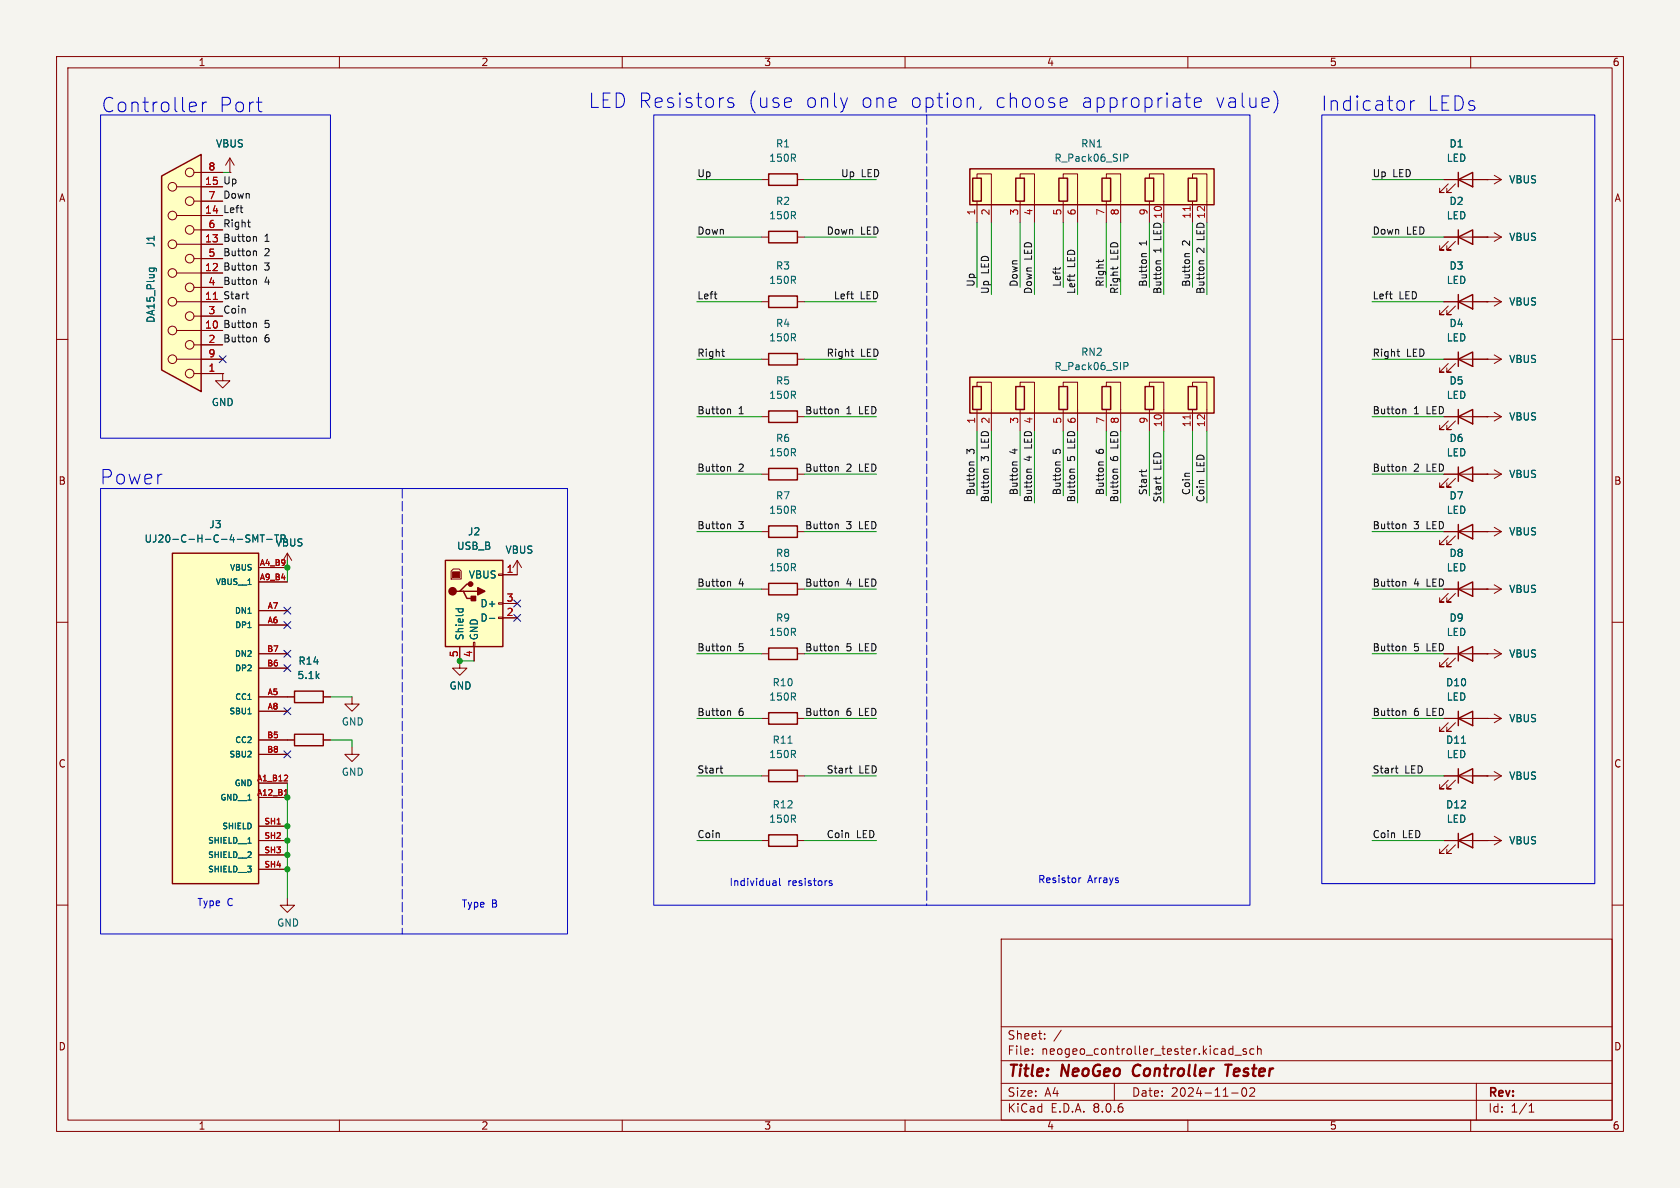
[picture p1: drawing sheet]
<svg xmlns="http://www.w3.org/2000/svg" width="297mm" height="210mm" viewBox="0 0 297 210" stroke-linecap="round" stroke-linejoin="round" font-family="sans-serif">
<path d="M0 0h297v210h-297z" fill="#f5f4ef" stroke="#f5f4ef" stroke-width=".18"/>
<g fill="none" stroke="#840000" stroke-width=".18">
<path d="M10 10h277v190h-277zM12 12h273v186h-273zM60 10v2M110 10v2M160 10v2M210 10v2M260 10v2M10 60h2M285 60h2M262.9 83.8h.1M262.9 83.8h2.5M264.2 83.1l1.2 .7"/>
<path d="M265.4 83.8l-1.2 .8M10 110h2M285 110h2M134.6 127h1.3M141 127h1.2M10 160h2M285 160h2M177 166h108v32h-108zM60 198v2M110 198v2M160 198v2M177 194.5h108"/>
<path d="M177 191.5h108M177 187.5h108M177 181.5h108M182.5 186.3v.1M182.5 185.5v.1M184.7 183.6v.1M184.7 182.8v.1M187.6 182.1l-1.3 2M197 191.5v3M210 198v2M217.5 185.4l.5 .1M217.7 193.2h1.2"/>
<path d="M218 184.9v1.5M218 186.3l-.5 .1M218.3 186.5h1.2M219.7 192.4l.2-.1a.81 .81 0 0 1 .6 .6 .81 .81 0 0 1-.3 .8l-.2 .1a.81 .81 0 0 1-.3-1.4zM220.3 185.5l-.3-.1-.3 .2 .1 .2 .5 .2v.3h-.6M221 192.4l.5-.1 .2 .1 .1 .3-.9 1.1h.9M221.7 185.5l-.5-.1-.2 .3v.4l.1 .2h.6M222.3 185.5l.2-.1 .4 .1 .1 .9M222.3 184.9v1.5M260 198v2M261 191.5v6.5M270.3 196.6h.9"/>
<path d="M270.3 195.5l.4-.4v1.5"/>
</g>
<path d="M200.6 188.5a1.27 1.27 0 0 0 0 1.6M216.6 188.2h1.1M217.2 188.2l-.3 2" fill="none" stroke="#840000" stroke-width=".4"/>
<path d="M135.9 126h5.1v2h-5.1z" fill="none" stroke="#840000" stroke-width=".25"/>
<path d="M171.4 66.7h43.2v6.3h-43.2z" fill="#ffffc2"/>
<path d="M171.4 66.7h43.2v6.3h-43.2zM172 68.3h1.5v4.1h-1.5zM179.6 68.3h1.5v4.1h-1.5zM187.2 68.3h1.5v4.1h-1.5zM194.8 68.3h1.5v4.1h-1.5zM202.4 68.3h1.6v4.1h-1.6zM210.1 68.3h1.5v4.1h-1.5z" fill="none" stroke="#840000" stroke-width=".25"/>
<path d="M172.7 68.3v-.7h2.6v8.6M172.7 72.4v3.8M180.3 68.3v-.7h2.6v8.6M180.3 72.4v3.8M188 68.3v-.7h2.5v8.6M188 72.4v3.8M195.6 68.3v-.7h2.5v8.6M195.6 72.4v3.8M203.2 68.3v-.7h2.5v8.6M203.2 72.4v3.8M210.8 68.3v-.7h2.6v8.6M210.8 72.4v3.8" fill="none" stroke="#840000" stroke-width=".18"/>
<path d="M210.4 73.3v.8" fill="none" stroke="#a90000" stroke-width=".18"/>
<path d="M198.7 64.1h.5l.2 .2-.1 .4h-.6" fill="none" stroke="#006464" stroke-width=".18"/>
<path d="M171.4 29.8h43.2v6.4h-43.2z" fill="#ffffc2"/>
<g fill="none" stroke="#840000" stroke-width=".25">
<path d="M135.9 30.7h5.1v2.1h-5.1zM171.4 29.8h43.2v6.4h-43.2zM172 31.5h1.5v4.1h-1.5zM179.6 31.5h1.5v4.1h-1.5zM187.2 31.5h1.5v4.1h-1.5zM194.8 31.5h1.5v4.1h-1.5zM202.4 31.5h1.6v4.1h-1.6zM210.1 31.5h1.5v4.1h-1.5zM135.9 40.9h5.1v2h-5.1zM135.9 52.3h5.1v2.1h-5.1zM135.9 62.5h5.1v2h-5.1zM135.9 72.6h5.1v2.1h-5.1z"/>
<path d="M135.9 93h5.1v2h-5.1zM135.9 82.8h5.1v2h-5.1zM135.9 103.1h5.1v2.1h-5.1zM135.9 114.6h5.1v2h-5.1z"/>
</g>
<g fill="none" stroke="#840000" stroke-width=".18">
<path d="M134.6 31.8h1.3M141 31.8h1.2M172.7 31.5v-.8h2.6v8.7M172.7 35.6v3.8M180.3 31.5v-.8h2.6v8.7M180.3 35.6v3.8M188 31.5v-.8h2.5v8.7M188 35.6v3.8M195.6 31.5v-.8h2.5v8.7M195.6 35.6v3.8M203.2 31.5v-.8h2.5v8.7M203.2 35.6v3.8"/>
<path d="M210.8 31.5v-.8h2.6v8.7M210.8 35.6v3.8M134.6 41.9h1.3M134.6 53.3h1.3M141 41.9h1.2M141 53.3h1.2M134.6 63.5h1.3M134.6 73.7h1.3M141 63.5h1.2M141 73.7h1.2M134.6 94h1.3M134.6 83.8h1.3"/>
<path d="M141 94h1.2M141 83.8h1.2M134.6 104.1h1.3M134.6 115.6h1.3M141 104.1h1.2M141 115.6h1.2"/>
</g>
<path d="M210.4 36.5v.7" fill="none" stroke="#a90000" stroke-width=".18"/>
<path d="M198.7 27.2h.5l.2 .3-.1 .4h-.6" fill="none" stroke="#006464" stroke-width=".18"/>
<path d="M28.6 31.1l7-3.8v41.9l-7-3.8z" fill="#ffffc2"/>
<g fill="none" stroke="#840000" stroke-width=".18">
<path d="M31.2 33h8.2M31.2 38.1h8.2M34.3 30.5h5.1M34.3 35.6h5.1M40.6 30.5h.1M40.6 27.9l.8 1.3M40.6 27.9v2.6M40.6 27.9l-.7 1.3M262.9 31.8h.1M262.9 31.8h2.5M264.2 31l1.2 .8M265.4 31.8l-1.2 .7"/>
<path d="M31.2 43.2h8.2M31.2 48.3h8.2M31.2 53.3h8.2M31.2 58.4h8.2M34.3 40.6h5.1M34.3 45.7h5.1M34.3 50.8h5.1M34.3 55.9h5.1M262.9 53.3h.1M262.9 53.3h2.5M264.2 52.6l1.2 .7M265.4 53.3l-1.2 .8"/>
<path d="M31.2 63.5h8.2M34.3 61h5.1M34.3 66h5.1M39.4 66v1.3h1.2l-1.2 1.3-1.3-1.3h1.3M39.4 66h.1M50.8 97.8l-.8 1.3M50.8 97.8v2.5M50.8 97.8l.8 1.3M91.4 99.1l-.7 1.2M91.4 99.1v2.5M91.4 99.1l.8 1.2M255.3 94h10.1"/>
<path d="M256 94.7l-1.5 1.6h.8h-.8v-.8M257.3 94.7l-1.5 1.6h.7h-.7v-.8M262.9 94h.1M264.2 93.2l1.2 .8M265.4 94l-1.2 .7M255.3 104.1h10.1M255.3 115.6h10.1M256 116.3l-1.5 1.6h.8h-.8v-.8M256 104.9l-1.5 1.5h.8h-.8v-.7M257.3 116.3l-1.5 1.6h.7h-.7v-.8M257.3 104.9l-1.5 1.5h.7h-.7v-.7M262.9 104.1h.1"/>
<path d="M262.9 115.6h.1M264.2 103.4l1.2 .7M264.2 114.8l1.2 .8M265.4 104.1l-1.2 .8M265.4 115.6l-1.2 .7M62.2 123.2v1.3h1.3l-1.3 1.2-1.2-1.2h1.2M134.6 137.2h1.3M141 137.2h1.2M255.3 127h10.1M255.3 137.2h10.1M256 127.8l-1.5 1.5h.8h-.8v-.8M256 137.9l-1.5 1.5h.8h-.8v-.7"/>
<path d="M257.3 127.8l-1.5 1.5h.7h-.7v-.8M257.3 137.9l-1.5 1.5h.7h-.7v-.7M262.9 127h.1M262.9 137.2h.1M264.2 126.2l1.2 .8M264.2 136.4l1.2 .8M265.4 127l-1.2 .8M265.4 137.2l-1.2 .7M134.6 148.6h1.3M141 148.6h1.2"/>
<circle cx="30.5" cy="38.1" r=".76"/>
<circle cx="30.5" cy="33" r=".76"/>
<circle cx="33.5" cy="35.6" r=".76"/>
<circle cx="33.5" cy="30.5" r=".76"/>
<circle cx="30.5" cy="53.3" r=".76"/>
<circle cx="30.5" cy="48.3" r=".76"/>
<circle cx="30.5" cy="43.2" r=".76"/>
<circle cx="30.5" cy="58.4" r=".76"/>
<circle cx="33.5" cy="50.8" r=".76"/>
<circle cx="33.5" cy="40.6" r=".76"/>
<circle cx="33.5" cy="45.7" r=".76"/>
<circle cx="33.5" cy="55.9" r=".76"/>
<circle cx="30.5" cy="63.5" r=".76"/>
<circle cx="33.5" cy="66" r=".76"/>
<circle cx="33.5" cy="61" r=".76"/>
</g>
<g fill="none" stroke="#840000" stroke-width=".25">
<path d="M28.6 31.1l7-3.8v41.9l-7-3.8zM257.8 94l2.5-1.3v2.6zM257.8 92.7v2.6M257.8 115.6l2.5-1.3v2.5zM257.8 104.1l2.5-1.2v2.5zM257.8 102.9v2.5M257.8 114.3v2.5M135.9 136.1h5.1v2.1h-5.1zM257.8 127l2.5-1.3v2.6zM257.8 137.2l2.5-1.3v2.5zM257.8 125.7v2.6M257.8 135.9v2.5"/>
<path d="M135.9 147.6h5.1v2h-5.1z"/>
</g>
<path d="M37.7 52.9h.7" fill="none" stroke="#a90000" stroke-width=".18"/>
<path d="M26.4 47.4h1l.2 .1 .1 .3M26.5 47.4l-.1 .4M27.2 47.4v.4M139.3 131.4h.7M258.4 131.4h.7" fill="none" stroke="#006464" stroke-width=".18"/>
<path d="M30.5 97.8h15.2v58.4h-15.2z" fill="#ffffc2"/>
<path d="M30.5 97.8h15.2v58.4h-15.2z" fill="none" stroke="#840000" stroke-width=".25"/>
<g fill="none" stroke="#840000" stroke-width=".18">
<path d="M45.7 100.3h5.1M45.7 110.5h5.1M45.7 108h5.1M45.7 102.9h5.1M45.7 118.1h5.1M45.7 115.6h5.1M81.3 116.8v1.3h1.2l-1.2 1.3-1.3-1.3h1.3M45.7 138.4h5.1M45.7 123.2h5.1M45.7 125.7h5.1M45.7 130.8h5.1M45.7 133.4h5.1"/>
<path d="M45.7 141h5.1M45.7 146.1h5.1M45.7 148.6h5.1M45.7 151.1h5.1M45.7 153.7h5.1"/>
</g>
<path d="M50.2 138h.6M50.8 137.1v.4M50.3 140.6h.5" fill="none" stroke="#a90000" stroke-width=".18"/>
<path d="M44.7 95.8v-1.2l.4 .9 .5-.9v1.2M46 94.6h.7M46.4 94.6v1.2M47.1 95.3h1M48.5 94.6h.8M48.9 94.6v1.2M50.4 95l-.1-.4h-.6v1.2M43.8 126.2h.6M43.8 149.1h.6" fill="none" stroke="#006464" stroke-width=".18"/>
<path d="M78.7 99.1h10.2v15.2h-10.2z" fill="#ffffc2"/>
<g fill="none" stroke="#840000" stroke-width=".25">
<path d="M257.8 31.8l2.5-1.3v2.5zM257.8 30.5v2.5M257.8 41.9l2.5-1.3v2.6zM257.8 53.3l2.5-1.2v2.5zM257.8 40.6v2.6M257.8 52.1v2.5M257.8 73.7l2.5-1.3v2.5zM257.8 63.5l2.5-1.3v2.6zM257.8 62.2v2.6M257.8 72.4v2.5M78.7 99.1h10.2v15.2h-10.2zM257.8 83.8l2.5-1.2v2.5z"/>
<path d="M257.8 82.6v2.5M81.3 104.5h.6l.6 1.3h1.3M81.9 104.5h2.6M83.2 103.3h-.7l-1.2 1.2h-.7M52.1 122.2h5v2h-5zM52.1 129.8h5v2h-5zM257.8 148.6l2.5-1.3v2.6zM257.8 147.3v2.6"/>
</g>
<g fill="#840000" stroke="#840000" stroke-width=".25">
<path d="M84.5 103.9l1.2 .6-1.2 .7z"/>
<path d="M83.3 105.4h.8v.8h-.8z"/>
<circle cx="80" cy="104.5" r=".63"/>
<circle cx="83.2" cy="103.3" r=".38"/>
</g>
<path d="M80 101.1h1.3v1h-1.3z" fill="#840000" stroke="#840000" stroke-width=".18"/>
<g fill="none" stroke="#840000" stroke-width=".18">
<path d="M35.6 38.1h3.8M35.6 33h3.8M35.6 35.6h3.8M35.6 30.5h3.8M40.6 30.5h.1M255.3 31.8h7.6M256 32.5l-1.5 1.5h.8h-.8v-.7M257.3 32.5l-1.5 1.5h.7h-.7v-.7M262.9 31.8h.1M35.6 53.3h3.8M35.6 58.4h3.8M35.6 48.3h3.8"/>
<path d="M35.6 43.2h3.8M35.6 55.9h3.8M35.6 50.8h3.8M35.6 45.7h3.8M35.6 40.6h3.8M255.3 41.9h10.1M255.3 53.3h7.6M256 42.7l-1.5 1.5h.8h-.8v-.8M256 54.1l-1.5 1.5h.8h-.8v-.7M257.3 42.7l-1.5 1.5h.7h-.7v-.8M257.3 54.1l-1.5 1.5h.7h-.7v-.7M262.9 41.9h.1"/>
<path d="M262.9 53.3h.1M264.2 41.1l1.2 .8M265.4 41.9l-1.2 .8M35.6 63.5h3.8M35.6 66h3.8M35.6 61h3.8M39.4 66h.1M255.3 63.5h10.1M255.3 73.7h10.1M256 74.4l-1.5 1.5h.8h-.8v-.7M256 64.3l-1.5 1.5h.8h-.8v-.8M257.3 74.4l-1.5 1.5h.7h-.7v-.7"/>
<path d="M257.3 64.3l-1.5 1.5h.7h-.7v-.8M262.9 63.5h.1M262.9 73.7h.1M264.2 62.7l1.2 .8M264.2 72.9l1.2 .8M265.4 63.5l-1.2 .8M265.4 73.7l-1.2 .7M255.3 83.8h7.6M255.3 94h2.5M256 84.6l-1.5 1.5h.8h-.8v-.8M257.3 84.6l-1.5 1.5h.7h-.7v-.8M260.3 94h2.6"/>
<path d="M262.9 83.8h.1M262.9 94h.1M45.7 100.3h5.1M45.7 110.5h5.1M45.7 108h5.1M45.7 102.9h5.1M45.7 118.1h5.1M45.7 115.6h5.1M79.8 101l.3-.4h1.1l.3 .4v1.4h-1.7zM81.3 114.3v2.5M83.7 113.5h.2v.8h-.2zM83.8 114.3v2.5"/>
<path d="M88.1 109.1h.8v.2h-.8zM88.1 106.6h.8v.2h-.8zM88.1 101.5h.8v.2h-.8zM88.9 101.6h2.5M88.9 109.2h2.5M88.9 106.7h2.5M255.3 115.6h2.5M255.3 104.1h2.5M260.3 115.6h2.6M260.3 104.1h2.6M262.9 104.1h.1M262.9 115.6h.1"/>
<path d="M45.7 123.2h6.4M45.7 130.8h6.4M45.7 138.4h5.1M45.7 125.7h5.1M45.7 133.4h5.1M57.1 123.2h1.3M57.1 130.8h1.3M62.2 132.1v1.3h1.3l-1.3 1.2-1.2-1.2h1.2M255.3 127h2.5M255.3 137.2h2.5M260.3 127h2.6M260.3 137.2h2.6"/>
<path d="M262.9 127h.1M262.9 137.2h.1M45.7 148.6h5.1M45.7 141h5.1M45.7 146.1h5.1M45.7 151.1h5.1M45.7 153.7h5.1M50.8 158.8v1.2h1.3l-1.3 1.3-1.3-1.3h1.3M255.3 148.6h10.1M256 149.4l-1.5 1.5h.8h-.8v-.8M257.3 149.4l-1.5 1.5h.7h-.7v-.8M262.9 148.6h.1"/>
<path d="M264.2 147.8l1.2 .8M265.4 148.6l-1.2 .8"/>
</g>
<g fill="none" stroke="#006464" stroke-width=".18">
<path d="M26.4 47.4h1l.2 .1 .1 .3M26.5 47.4l-.1 .4M27.2 47.4v.4M44.7 95.8v-1.2l.4 .9 .5-.9v1.2M46 94.6h.7M46.4 94.6v1.2M47.1 95.3h1M48.5 94.6h.8M48.9 94.6v1.2M50.4 95l-.1-.4h-.6v1.2M80.6 107.6h1.3M81.1 107.6l-.1 .4"/>
<path d="M81.8 107.6l.1 .4M86.5 109.3h1M43.8 126.2h.6M258.4 131.4h.7M43.8 149.1h.6"/>
</g>
<g fill="none" stroke="#0f0f0f" stroke-width=".18">
<path d="M42.4 36.7h.5M42.8 37.6h.1M43.8 39.3h.4M43.5 52h.4M43.6 52.6l.3 .2M44 40.1h.2M45 49.4l.3 .2v.7M45 41.8l.3 .2v.7M45 44.4l.3 .1v.7M45 46.9l.3 .2v.6M45 57.1l.3 .1v.7M45 59.6l.3 .2v.6"/>
<path d="M126.3 52h.4M126.6 52.8h.1M150.4 52h.5M150.7 52.8h.2M186.6 47.3v.4M187.4 47.3v.1M189.1 48.5v.5M190 48.5v.1M194.2 45.9v.5M195.1 45.9l-.1 .3M196.8 47.2v.5M197.6 47.2l-.1 .2"/>
<path d="M202.7 44.8h-.7l-.2 .4M205.2 46.1h-.6l-.2 .4M210.3 44.8h-.7l-.1 .4M212.8 46.1h-.6l-.2 .4M245.6 52h.5M246 52.8h.1M127.6 62.1h.5M127.8 62.9l.3 .1M128.8 72.3l.4 .2v.6M147.8 72.3l.4 .2v.6M150.4 62.1h.5M150.7 62.9l.2 .1"/>
<path d="M247 62.1h.4M247.2 62.9l.2 .1M248.2 72.3l.3 .2v.6M128.8 82.5l.4 .1v.7M128.8 92.6l.4 .2v.7M147.8 82.5l.4 .1v.7M147.8 92.6l.4 .2v.7M172.2 81.7h-.7l-.1 .3M174.7 82.9h-.6l-.2 .4M179.8 81.7h-.6l-.2 .3M182.4 82.9h-.7l-.2 .4M187.4 81.7h-.6l-.2 .3"/>
<path d="M190 82.9h-.7l-.2 .4M195.1 81.7h-.7l-.2 .3M197.6 82.9h-.7l-.1 .4M201.8 83.1v.4M202.7 83.1l-.2 .3M204.4 84.3v.5M205.2 84.3l-.2 .3M248.2 82.5l.3 .1v.7M248.2 92.6l.3 .2v.7M128.8 114.2l.4 .2v.7M128.8 102.8l.4 .2v.6M147.8 114.2l.4 .2v.7"/>
<path d="M147.8 102.8l.4 .2v.6M248.2 114.2l.3 .2v.7M248.2 102.8l.3 .2v.6M127.3 135.8h.5M127.5 136.5l.3 .1M128.8 125.6l.4 .2v.7M147.8 125.6l.4 .2v.7M150.1 135.8h.5M150.3 136.5l.3 .1M246.7 135.8h.4M246.8 136.5l.3 .1M248.2 125.6l.3 .2v.7"/>
</g>
<g fill="none" stroke="#0000c2" stroke-width=".18">
<path d="M34.3 18.1l.3 .1 .1 .5-1.2 .2M34.6 19.6l-.3 .2M35.8 18.1v1.7M36.5 18.1a.65 .65 0 0 0-.7 .4M45.3 18.1h1M46.1 19.8h.2M129.6 17.4l-.6-.1-.3 .4 .1 .3 .8 .3 .1 .2-.1 .4-.2 .1-.7-.1M149.8 17.3l-.6 1.7M172 17.4l.1 .3v1.3M173.4 18.9l-.2 .5M187.8 17.3l.7 .1 .2 .5-1.3 .2M188.5 18.9l-.7 .1"/>
<path d="M209.5 17.3h.9M209.8 16.4v2.2l.1 .3 .5 .1M211.1 18.1l1.3-.2-.2-.5-.7-.1-.4 .4v.9l.2 .3 .2 .1 .7-.1M225.2 16.1a2.91 2.91 0 0 1 0 3.9M248.2 18l.1 .3v.7l-.1 .3M249.4 17.8v1.7M250.1 17.8a.65 .65 0 0 0-.7 .5M17.8 20.3h40.6v57.2h-40.6zM115.6 20.3h105.4v139.7h-105.4zM233.7 20.3h48.2v135.9h-48.2zM17.8 86.4h82.5v78.7h-82.5zM136.8 155.7h.2l.2 .2v.6"/>
<path d="M137.2 156.5h-.4M137.2 156l-.4 .1M137.8 155.3v1.1l.2 .1M147.1 155.8l-.3-.1-.2 .2v.2l.5 .1v.3h-.5M190.7 155.2v.8M191.1 155.2l-.4 .2"/>
</g>
<path d="M163.8 20.3v139.7M71.1 86.4v78.7" fill="none" stroke="#0000c2" stroke-width=".18" stroke-dasharray="1.7 .6"/>
<g fill="none" stroke="#009600" stroke-width=".18">
<path d="M39.4 30.5h1.2M123.2 31.8h11.4M142.2 31.8h12.7M172.7 39.4v11.4M175.3 39.4v12.7M180.3 39.4v11.4M182.9 39.4v12.7M188 39.4v11.4M190.5 39.4v12.7M195.6 39.4v11.4M198.1 39.4v12.7M203.2 39.4v11.4"/>
<path d="M205.7 39.4v12.7M210.8 39.4v11.4M213.4 39.4v12.7M242.6 31.8h12.7M123.2 41.9h11.4M123.2 53.3h11.4M142.2 41.9h12.7M142.2 53.3h12.7M242.6 41.9h12.7M242.6 53.3h12.7M123.2 63.5h11.4M123.2 73.7h11.4"/>
<path d="M142.2 63.5h12.7M142.2 73.7h12.7M172.7 76.2v11.4M175.3 76.2v12.7M180.3 76.2v11.4M182.9 76.2v12.7M188 76.2v11.4M190.5 76.2v12.7M195.6 76.2v11.4M198.1 76.2v12.7M203.2 76.2v11.4M205.7 76.2v12.7"/>
<path d="M210.8 76.2v11.4M213.4 76.2v12.7M242.6 63.5h12.7M242.6 73.7h12.7M50.8 99.1v3.8M123.2 94h11.4M123.2 83.8h11.4M142.2 94h12.7M142.2 83.8h12.7M242.6 94h12.7M242.6 83.8h12.7M81.3 116.8h2.5"/>
<path d="M123.2 104.1h11.4M123.2 115.6h11.4M142.2 104.1h12.7M142.2 115.6h12.7M242.6 104.1h12.7M242.6 115.6h12.7M50.8 138.4v20.4M58.4 123.2h3.8M58.4 130.8h3.8v1.3M123.2 137.2h11.4M123.2 127h11.4M142.2 137.2h12.7"/>
<path d="M142.2 127h12.7M242.6 137.2h12.7M242.6 127h12.7M123.2 148.6h11.4M142.2 148.6h12.7M242.6 148.6h12.7"/>
</g>
<g fill="none" stroke="#000084" stroke-width=".18">
<path d="M38.8 62.9l1.2 1.2M40 62.9l-1.2 1.2M50.2 107.3l1.2 1.3M50.2 109.9l1.2 1.2M50.2 115l1.2 1.2M50.2 117.5l1.2 1.2M51.4 107.3l-1.2 1.3M51.4 109.9l-1.2 1.2M51.4 115l-1.2 1.2M51.4 117.5l-1.2 1.2M90.8 108.6l1.2 1.2M90.8 106.1l1.2 1.2"/>
<path d="M92 108.6l-1.2 1.2M92 106.1l-1.2 1.2M50.2 132.7l1.2 1.3M50.2 125.1l1.2 1.2M51.4 132.7l-1.2 1.3M51.4 125.1l-1.2 1.2"/>
</g>
<path d="M37.7 52.9h.7M50.2 138h.6M50.8 137.1v.4M50.3 140.6h.5" fill="none" stroke="#a90000" stroke-width=".18"/>
<g fill="#009600" stroke="#009600" stroke-width=".18">
<circle cx="50.8" cy="151.1" r=".46"/>
<circle cx="50.8" cy="153.7" r=".46"/>
<circle cx="50.8" cy="148.6" r=".46"/>
<circle cx="50.8" cy="141" r=".46"/>
<circle cx="50.8" cy="146.1" r=".46"/>
<circle cx="81.3" cy="116.8" r=".46"/>
<circle cx="50.8" cy="100.3" r=".46"/>
</g>
<g font-size="3.5" fill="#0000c2">
<text x="17.8" y="20.1">Controller</text>
<text x="38.5" y="20.1">Port</text>
<text x="103.9" y="19.3">LED Resistors</text>
<text x="132" y="19.3">(use</text>
<text x="142.1" y="19.3">only</text>
<text x="151.8" y="19.3">one</text>
<text x="160.5" y="19.3">option,</text>
<text x="175.4" y="19.3">choose</text>
<text x="190.6" y="19.3">appropriate</text>
<text x="214.3" y="19.3">value)</text>
<text x="233.4" y="19.8">Indicator</text>
<text x="252.1" y="19.8">LEDs</text>
<text x="17.5" y="85.9">Power</text>
</g>
<g font-size="2.8" fill="#840000">
<text x="178" y="190.9">Title:</text>
<text x="187.7" y="190.9">NeoGeo</text>
<text x="201.1" y="190.9">Controller</text>
<text x="218.3" y="190.9">Tester</text>
</g>
<g font-size="2.1" fill="#840000">
<text x="178" y="184">Sheet:</text>
<text x="178" y="186.7">File:</text>
<text x="184.1" y="186.7">neogeo_controller_tester.kicad_sch</text>
<text x="178" y="196.9">KiCad</text>
<text x="178" y="194.1">Size:</text>
<text x="184.7" y="194.1">A4</text>
<text x="185.7" y="196.9">E.D.A.</text>
<text x="193.3" y="196.9">8.0.6</text>
<text x="200" y="194.1">Date:</text>
<text x="207" y="194.1">2024-11-02</text>
<text x="263" y="194.3">Rev:</text>
<text x="263" y="196.9">Id:</text>
<text x="267.1" y="196.9">1/1</text>
</g>
<g font-size="1.8" fill="#840000">
<text x="35" y="11.9">1</text>
<text x="85" y="11.9">2</text>
<text x="135" y="11.9">3</text>
<text x="185" y="11.9">4</text>
<text x="235" y="11.9">5</text>
<text x="285" y="11.9">6</text>
<text x="10.3" y="35.9">A</text>
<text x="285.3" y="35.9">A</text>
<text x="10.3" y="85.9">B</text>
<text x="285.3" y="85.9">B</text>
<text x="10.3" y="135.9">C</text>
<text x="285.3" y="135.9">C</text>
<text x="10.3" y="185.9">D</text>
<text x="285.3" y="185.9">D</text>
<text x="35" y="199.9">1</text>
<text x="85" y="199.9">2</text>
<text x="135" y="199.9">3</text>
<text x="185" y="199.9">4</text>
<text x="235" y="199.9">5</text>
<text x="285" y="199.9">6</text>
</g>
<g font-size="1.8" fill="#006464">
<text x="38.1" y="26.3">VBUS</text>
<text x="135.9" y="28.8">150R</text>
<text x="137.1" y="26.3">R1</text>
<text x="186.3" y="28.8">R_Pack06_SIP</text>
<text x="191" y="26.3">RN1</text>
<text x="255.7" y="28.8">LED</text>
<text x="256.2" y="26.3">D1</text>
<text x="266.7" y="32.6">VBUS</text>
<text x="135.9" y="39">150R</text>
<text x="137.1" y="36.4">R2</text>
<text x="255.7" y="39">LED</text>
<text x="256.2" y="36.4">D2</text>
<text x="27.5" y="43.8" transform="rotate(-90 27.5 43.8)">J1</text>
<text x="137.1" y="47.9">R3</text>
<text x="256.2" y="47.9">D3</text>
<text x="266.7" y="42.8">VBUS</text>
<text x="135.9" y="50.4">150R</text>
<text x="255.7" y="50.4">LED</text>
<text x="27.5" y="57.2" transform="rotate(-90 27.5 57.2)">DA15_Plug</text>
<text x="137.1" y="58">R4</text>
<text x="256.2" y="58">D4</text>
<text x="266.7" y="54.2">VBUS</text>
<text x="135.9" y="60.6">150R</text>
<text x="186.3" y="65.6">R_Pack06_SIP</text>
<text x="191" y="63.1">RN2</text>
<text x="255.7" y="60.6">LED</text>
<text x="266.7" y="64.4">VBUS</text>
<text x="37.3" y="72">GND</text>
<text x="135.9" y="70.7">150R</text>
<text x="137.1" y="68.2">R5</text>
<text x="255.7" y="70.7">LED</text>
<text x="256.2" y="68.2">D5</text>
<text x="266.7" y="74.5">VBUS</text>
<text x="135.9" y="80.9">150R</text>
<text x="137.1" y="78.3">R6</text>
<text x="255.7" y="80.9">LED</text>
<text x="256.2" y="78.3">D6</text>
<text x="137.1" y="88.5">R7</text>
<text x="256.2" y="88.5">D7</text>
<text x="266.7" y="84.7">VBUS</text>
<text x="36.9" y="93.6">J3</text>
<text x="82.6" y="94.8">J2</text>
<text x="135.9" y="91">150R</text>
<text x="255.7" y="91">LED</text>
<text x="266.7" y="94.8">VBUS</text>
<text x="25.4" y="96.1">UJ20-C-H-C-4-SMT-TR</text>
<text x="48.6" y="96.8">VBUS</text>
<text x="80.7" y="97.4">USB_B</text>
<text x="89.3" y="98.1">VBUS</text>
<text x="135.9" y="101.2">150R</text>
<text x="137.1" y="98.7">R8</text>
<text x="255.7" y="101.2">LED</text>
<text x="256.2" y="98.7">D8</text>
<text x="82.8" y="102.5">VBUS</text>
<text x="84.8" y="107.5">D+</text>
<text x="266.7" y="105">VBUS</text>
<text x="82.1" y="113.3" transform="rotate(-90 82.1 113.3)">Shield</text>
<text x="84.7" y="113.3" transform="rotate(-90 84.7 113.3)">GND</text>
<text x="84.8" y="110.1">D-</text>
<text x="135.9" y="112.6">150R</text>
<text x="137.1" y="110.1">R9</text>
<text x="255.7" y="112.6">LED</text>
<text x="256.2" y="110.1">D9</text>
<text x="52.7" y="117.7">R14</text>
<text x="266.7" y="116.4">VBUS</text>
<text x="52.5" y="120.2">5.1k</text>
<text x="79.4" y="122.1">GND</text>
<text x="135.9" y="124.1">150R</text>
<text x="136.5" y="121.5">R10</text>
<text x="255.5" y="121.5">D10</text>
<text x="255.7" y="124.1">LED</text>
<text x="60.3" y="128.4">GND</text>
<text x="136.5" y="131.7">R11</text>
<text x="255.5" y="131.7">D11</text>
<text x="266.7" y="127.9">VBUS</text>
<text x="60.3" y="137.3">GND</text>
<text x="135.9" y="134.2">150R</text>
<text x="255.7" y="134.2">LED</text>
<text x="136.5" y="143.1">R12</text>
<text x="255.5" y="143.1">D12</text>
<text x="266.7" y="138">VBUS</text>
<text x="135.9" y="145.6">150R</text>
<text x="255.7" y="145.6">LED</text>
<text x="266.7" y="149.5">VBUS</text>
<text x="48.9" y="164">GND</text>
</g>
<g font-size="1.8" fill="#a90000">
<text x="36.2" y="32.8">15</text>
<text x="36.8" y="35.3">7</text>
<text x="36.8" y="30.2">8</text>
<text x="36.2" y="37.8">14</text>
<text x="36.8" y="40.4">6</text>
<text x="172.5" y="38.2" transform="rotate(-90 172.5 38.2)">1</text>
<text x="175" y="38.2" transform="rotate(-90 175 38.2)">2</text>
<text x="180.1" y="38.2" transform="rotate(-90 180.1 38.2)">3</text>
<text x="182.6" y="38.2" transform="rotate(-90 182.6 38.2)">4</text>
<text x="187.7" y="38.2" transform="rotate(-90 187.7 38.2)">5</text>
<text x="190.2" y="38.2" transform="rotate(-90 190.2 38.2)">6</text>
<text x="195.3" y="38.2" transform="rotate(-90 195.3 38.2)">7</text>
<text x="197.9" y="38.2" transform="rotate(-90 197.9 38.2)">8</text>
<text x="202.9" y="38.2" transform="rotate(-90 202.9 38.2)">9</text>
<text x="210.6" y="38.8" transform="rotate(-90 210.6 38.8)">11</text>
<text x="36.2" y="42.9">13</text>
<text x="36.8" y="45.5">5</text>
<text x="36.2" y="53.1">11</text>
<text x="36.2" y="48">12</text>
<text x="36.8" y="50.5">4</text>
<text x="36.2" y="58.2">10</text>
<text x="36.8" y="55.6">3</text>
<text x="36.8" y="65.8">1</text>
<text x="36.8" y="60.7">2</text>
<text x="36.8" y="63.2">9</text>
<text x="172.5" y="75" transform="rotate(-90 172.5 75)">1</text>
<text x="180.1" y="75" transform="rotate(-90 180.1 75)">3</text>
<text x="187.7" y="75" transform="rotate(-90 187.7 75)">5</text>
<text x="195.3" y="75" transform="rotate(-90 195.3 75)">7</text>
<text x="202.9" y="75" transform="rotate(-90 202.9 75)">9</text>
<text x="205.5" y="75.6" transform="rotate(-90 205.5 75.6)">10</text>
<text x="210.6" y="75.6" transform="rotate(-90 210.6 75.6)">11</text>
<text x="213.1" y="75.6" transform="rotate(-90 213.1 75.6)">12</text>
<text x="89.5" y="101.3">1</text>
<text x="89.5" y="106.4">3</text>
<text x="89.5" y="109">2</text>
<text x="81" y="116.3" transform="rotate(-90 81 116.3)">5</text>
<text x="83.6" y="116.3" transform="rotate(-90 83.6 116.3)">4</text>
</g>
<g font-size="1.8" fill="#0f0f0f">
<text x="39.4" y="35.2">Down</text>
<text x="39.4" y="32.7">Up</text>
<text x="123.2" y="31.4">Up</text>
<text x="148.6" y="31.4">Up</text>
<text x="152.2" y="31.4">LED</text>
<text x="242.6" y="31.4">Up</text>
<text x="246.2" y="31.4">LED</text>
<text x="39.4" y="40.3">Right</text>
<text x="39.4" y="37.8">Left</text>
<text x="123.2" y="41.6">Down</text>
<text x="146" y="41.6">Down</text>
<text x="152.1" y="41.6">LED</text>
<text x="242.6" y="41.6">Down</text>
<text x="248.6" y="41.6">LED</text>
<text x="39.4" y="45.4">Button</text>
<text x="39.4" y="42.8">Button</text>
<text x="39.4" y="47.9">Button</text>
<text x="46.7" y="45.4">2</text>
<text x="46.7" y="42.8">1</text>
<text x="46.7" y="47.9">3</text>
<text x="182.5" y="46" transform="rotate(-90 182.5 46)">LED</text>
<text x="190.2" y="47.3" transform="rotate(-90 190.2 47.3)">LED</text>
<text x="197.8" y="46" transform="rotate(-90 197.8 46)">LED</text>
<text x="202.9" y="43.5" transform="rotate(-90 202.9 43.5)">1</text>
<text x="205.4" y="44.7" transform="rotate(-90 205.4 44.7)">1</text>
<text x="205.4" y="42.4" transform="rotate(-90 205.4 42.4)">LED10</text>
<text x="210.5" y="43.5" transform="rotate(-90 210.5 43.5)">2</text>
<text x="213" y="44.7" transform="rotate(-90 213 44.7)">2</text>
<text x="213" y="42.4" transform="rotate(-90 213 42.4)">LED12</text>
<text x="39.4" y="50.5">Button</text>
<text x="39.4" y="53">Start</text>
<text x="46.7" y="50.5">4</text>
<text x="123.2" y="53">Left</text>
<text x="147.3" y="53">Left</text>
<text x="152.1" y="53">LED</text>
<text x="172.4" y="50.8" transform="rotate(-90 172.4 50.8)">Up</text>
<text x="174.9" y="52.1" transform="rotate(-90 174.9 52.1)">Up</text>
<text x="174.9" y="48.4" transform="rotate(-90 174.9 48.4)">LED</text>
<text x="180" y="50.8" transform="rotate(-90 180 50.8)">Down</text>
<text x="182.5" y="52.1" transform="rotate(-90 182.5 52.1)">Down</text>
<text x="187.6" y="50.8" transform="rotate(-90 187.6 50.8)">Left</text>
<text x="190.2" y="52.1" transform="rotate(-90 190.2 52.1)">Left</text>
<text x="195.2" y="50.8" transform="rotate(-90 195.2 50.8)">Right</text>
<text x="197.8" y="52.1" transform="rotate(-90 197.8 52.1)">Right</text>
<text x="202.9" y="50.8" transform="rotate(-90 202.9 50.8)">Button</text>
<text x="205.4" y="52.1" transform="rotate(-90 205.4 52.1)">Button</text>
<text x="210.5" y="50.8" transform="rotate(-90 210.5 50.8)">Button</text>
<text x="213" y="52.1" transform="rotate(-90 213 52.1)">Button</text>
<text x="242.6" y="53">Left</text>
<text x="247.3" y="53">LED</text>
<text x="39.4" y="58.1">Button</text>
<text x="39.4" y="55.5">Coin</text>
<text x="46.7" y="58.1">5</text>
<text x="39.4" y="60.6">Button</text>
<text x="46.7" y="60.6">6</text>
<text x="123.2" y="63.2">Right</text>
<text x="146" y="63.2">Right</text>
<text x="152.1" y="63.2">LED</text>
<text x="242.6" y="63.2">Right</text>
<text x="248.6" y="63.2">LED</text>
<text x="123.2" y="73.3">Button</text>
<text x="130.5" y="73.3">1</text>
<text x="142.2" y="73.3">Button</text>
<text x="149.6" y="73.3">1</text>
<text x="152" y="73.3">LED</text>
<text x="242.6" y="73.3">Button</text>
<text x="249.9" y="73.3">1</text>
<text x="252.3" y="73.3">LED</text>
<text x="123.2" y="83.5">Button</text>
<text x="130.5" y="83.5">2</text>
<text x="142.2" y="83.5">Button</text>
<text x="149.6" y="83.5">2</text>
<text x="152" y="83.5">LED</text>
<text x="172.4" y="80.3" transform="rotate(-90 172.4 80.3)">3</text>
<text x="174.9" y="81.6" transform="rotate(-90 174.9 81.6)">3</text>
<text x="174.9" y="79.2" transform="rotate(-90 174.9 79.2)">LED 2</text>
<text x="180" y="80.3" transform="rotate(-90 180 80.3)">4</text>
<text x="182.5" y="81.6" transform="rotate(-90 182.5 81.6)">4</text>
<text x="182.5" y="79.2" transform="rotate(-90 182.5 79.2)">LED 4</text>
<text x="187.6" y="80.3" transform="rotate(-90 187.6 80.3)">5</text>
<text x="190.2" y="81.6" transform="rotate(-90 190.2 81.6)">5</text>
<text x="190.2" y="79.2" transform="rotate(-90 190.2 79.2)">LED 6</text>
<text x="195.2" y="80.3" transform="rotate(-90 195.2 80.3)">6</text>
<text x="197.8" y="81.6" transform="rotate(-90 197.8 81.6)">6</text>
<text x="197.8" y="79.2" transform="rotate(-90 197.8 79.2)">LED 8</text>
<text x="205.4" y="83.1" transform="rotate(-90 205.4 83.1)">LED</text>
<text x="213" y="83.6" transform="rotate(-90 213 83.6)">LED</text>
<text x="242.6" y="83.5">Button</text>
<text x="249.9" y="83.5">2</text>
<text x="252.3" y="83.5">LED</text>
<text x="172.4" y="87.6" transform="rotate(-90 172.4 87.6)">Button</text>
<text x="174.9" y="88.9" transform="rotate(-90 174.9 88.9)">Button</text>
<text x="180" y="87.6" transform="rotate(-90 180 87.6)">Button</text>
<text x="182.5" y="88.9" transform="rotate(-90 182.5 88.9)">Button</text>
<text x="187.6" y="87.6" transform="rotate(-90 187.6 87.6)">Button</text>
<text x="190.2" y="88.9" transform="rotate(-90 190.2 88.9)">Button</text>
<text x="195.2" y="87.6" transform="rotate(-90 195.2 87.6)">Button</text>
<text x="197.8" y="88.9" transform="rotate(-90 197.8 88.9)">Button</text>
<text x="202.9" y="87.6" transform="rotate(-90 202.9 87.6)">Start</text>
<text x="205.4" y="88.9" transform="rotate(-90 205.4 88.9)">Start</text>
<text x="210.5" y="87.6" transform="rotate(-90 210.5 87.6)">Coin</text>
<text x="213" y="88.9" transform="rotate(-90 213 88.9)">Coin</text>
<text x="123.2" y="93.6">Button</text>
<text x="130.5" y="93.6">3</text>
<text x="142.2" y="93.6">Button</text>
<text x="149.6" y="93.6">3</text>
<text x="152" y="93.6">LED</text>
<text x="242.6" y="93.6">Button</text>
<text x="249.9" y="93.6">3</text>
<text x="252.3" y="93.6">LED</text>
<text x="123.2" y="103.8">Button</text>
<text x="130.5" y="103.8">4</text>
<text x="142.2" y="103.8">Button</text>
<text x="149.6" y="103.8">4</text>
<text x="152" y="103.8">LED</text>
<text x="242.6" y="103.8">Button</text>
<text x="249.9" y="103.8">4</text>
<text x="252.3" y="103.8">LED</text>
<text x="123.2" y="115.2">Button</text>
<text x="130.5" y="115.2">5</text>
<text x="142.2" y="115.2">Button</text>
<text x="149.6" y="115.2">5</text>
<text x="152" y="115.2">LED</text>
<text x="242.6" y="115.2">Button</text>
<text x="249.9" y="115.2">5</text>
<text x="252.3" y="115.2">LED</text>
<text x="123.2" y="126.7">Button</text>
<text x="130.5" y="126.7">6</text>
<text x="142.2" y="126.7">Button</text>
<text x="149.6" y="126.7">6</text>
<text x="152" y="126.7">LED</text>
<text x="242.6" y="126.7">Button</text>
<text x="249.9" y="126.7">6</text>
<text x="252.3" y="126.7">LED</text>
<text x="123.2" y="136.8">Start</text>
<text x="146" y="136.8">Start</text>
<text x="151.8" y="136.8">LED</text>
<text x="242.6" y="136.8">Start</text>
<text x="248.3" y="136.8">LED</text>
<text x="123.2" y="148.2">Coin</text>
<text x="146" y="148.2">Coin</text>
<text x="151.4" y="148.2">LED</text>
<text x="242.6" y="148.2">Coin</text>
<text x="247.9" y="148.2">LED</text>
</g>
<g font-size="1.8" fill="#0000c2">
<text x="34.8" y="160.4">Type</text>
<text x="40.1" y="160.4">C</text>
<text x="81.5" y="160.6">Type</text>
<text x="86.9" y="160.6">B</text>
<text x="128.9" y="156.8">Individual</text>
<text x="139.2" y="156.8">resistors</text>
<text x="183.4" y="156.3">Resistor</text>
<text x="192.3" y="156.3">Arrays</text>
</g>
<g font-size="1.4" fill="#006464">
<text x="40.5" y="101.1">VBUS</text>
<text x="38" y="103.6">VBUS__1</text>
<text x="41.4" y="108.7">DN1</text>
<text x="41.5" y="111.2">DP1</text>
<text x="41.4" y="116.3">DN2</text>
<text x="41.5" y="118.8">DP2</text>
<text x="41.5" y="123.9">CC1</text>
<text x="40.4" y="126.5">SBU1</text>
<text x="41.5" y="131.5">CC2</text>
<text x="40.4" y="134.1">SBU2</text>
<text x="38.8" y="141.7">GND__1</text>
<text x="41.4" y="139.2">GND</text>
<text x="36.7" y="149.3">SHIELD__1</text>
<text x="39.2" y="146.8">SHIELD</text>
<text x="36.7" y="151.9">SHIELD__2</text>
<text x="36.7" y="154.4">SHIELD__3</text>
</g>
<g font-size="1.4" fill="#a90000">
<text x="45.8" y="100.1">A4_B9</text>
<text x="45.8" y="102.6">A9_B4</text>
<text x="47.2" y="107.7">A7</text>
<text x="47.2" y="110.2">A6</text>
<text x="47.1" y="117.9">B6</text>
<text x="47.1" y="115.3">B7</text>
<text x="47.2" y="122.9">A5</text>
<text x="47.2" y="125.5">A8</text>
<text x="47.1" y="130.6">B5</text>
<text x="47.1" y="133.1">B8</text>
<text x="45.4" y="140.7">A12_B1</text>
<text x="45.4" y="138.2">A1_B12</text>
<text x="46.6" y="145.8">SH1</text>
<text x="46.6" y="148.3">SH2</text>
<text x="46.6" y="150.9">SH3</text>
<text x="46.6" y="153.4">SH4</text>
</g>
</svg>
